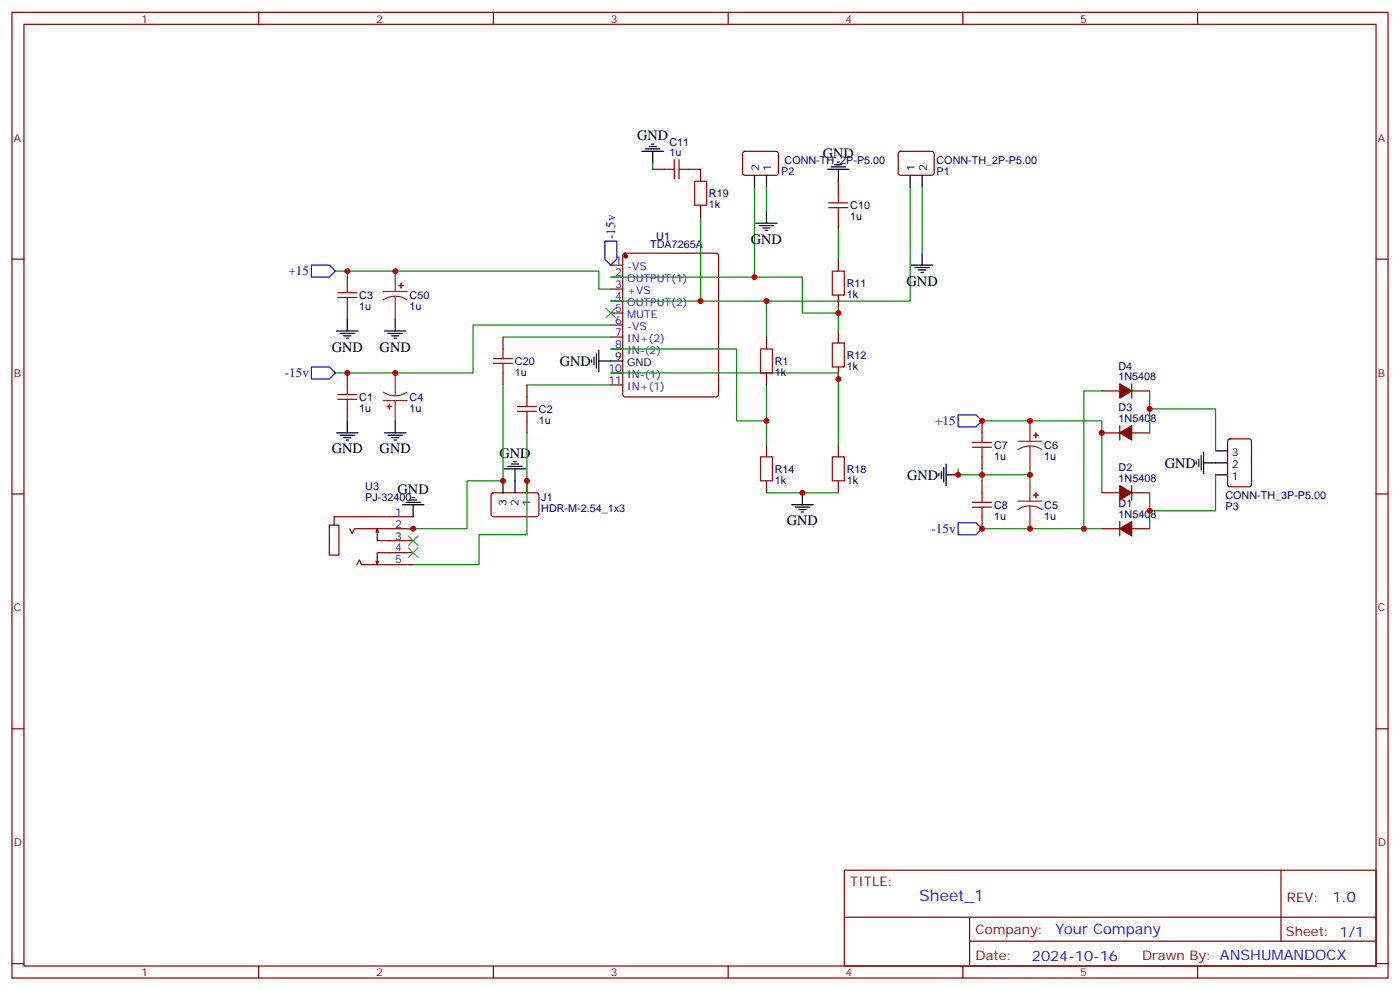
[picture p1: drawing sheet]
<svg xmlns="http://www.w3.org/2000/svg" width="412mm" height="292mm" viewBox="0 0 412 292" stroke-linecap="round" stroke-linejoin="round" font-family="sans-serif">
<g fill="none" stroke="#870000" stroke-width=".35">
<path d="M3.5 3.6h405.4v284.4h-405.4zM7.1 7.2h398.2v277.2h-398.2zM76.2 3.6v3.6M145.3 3.6v3.6M214.5 3.6v3.6M283.6 3.6v3.6M352.8 3.6v3.6M192.3 49.8h3.5M202.8 49.8h3.6v3.6M219 44.8l.4-.2h9.5l.4 .7-.1 5.9-.6 .4-9.4-.1-.5-.6v-5.6zM246.9 53.4v3.5M264.8 44.8l.5-.2h9.4l.5 .7-.1 5.9-.6 .4-9.5-.1-.4-.6v-5.6z"/>
<path d="M3.5 76.3h3.6M102.3 79.8v3.6M179.9 78.1h3.5M183.7 74.7l.4-.2h26.9l.6 .5 .1 41.2-.5 .6-27.1 .1-.6-.5-.1-41.2zM206.4 60.4v3.6M246.9 64v3.5M246.9 76.3v3.5M405.3 76.3h3.6M102.3 90.4v3.5M148.2 99.2v3.6M179.9 81.6h3.5M179.9 85.1h3.5"/>
<path d="M179.9 88.7h3.5M179.9 92.2h3.5M179.9 95.7h3.5M179.9 99.2h3.5M225.8 99.2v3.6M246.9 86.9v3.5M246.9 97.5v3.5M102.3 109.8v3.5M148.2 109.8v3.5M155.2 113.3v3.6M179.9 102.8h3.5M179.9 109.8h3.5"/>
<path d="M179.9 113.3h3.5M225.8 109.8v3.5M246.9 108.1v3.5M324.6 115.1h5.2M333.4 113v4.2M333.4 115.1h5.3M102.3 120.4v3.5M155.2 123.9v3.6M225.8 131v3.5M246.9 131v3.5M289.3 123.9v3.6M289.3 134.5v3.5"/>
<path d="M324.6 127.5h5.2M329.8 125.3v4.3M333.4 127.5h5.3M361.8 129.4l.5-.2h5.6l.7 .5 .1 12.9-.5 .7h-5.9l-.6-.4-.1-13zM3.5 145.5h3.6M97 154.6h2.8v8.8h-2.8zM103 155.7l.7 1.4 .7-1.4h17.3M111.1 155.7v3.5h10.6M111.1 155.7l.4 1M111.1 155.7l-.3 1M121.7 152.2h-23.3v2.4M144.9 145.3l.4-.2 13 .1 .4 .6v5.9l-.7 .5-12.9-.1-.5-.7v-5.6z"/>
<path d="M225.8 141.6v3.5M246.9 141.6v3.5M289.3 141.6v3.5M289.3 152.2v3.5M324.6 155.7h5.2M324.6 145.1h5.2M329.8 153.6v4.2M333.4 155.7h5.3M333.4 143v4.2M333.4 145.1h5.3M405.3 145.5h3.6M105.1 166.3l.7-1.4 .7 1.4h15.2"/>
<path d="M110.8 165.2l.3 1.1M111.5 165.2l-.4 1.1M121.7 162.7h-10.6v3.6M3.5 214.6h3.6M405.3 214.6h3.6M248.7 256.2h156.6v28.2h-156.6zM377.3 256.2v20.9M248.7 270.1h156.5M285.6 277.1h119.6M285.6 270.1v14.1M3.5 283.7h3.6M76.2 284.4v3.6"/>
<path d="M145.3 284.4v3.6M214.5 284.4v3.6M283.6 284.4v3.6M352.8 284.4v3.6M405.3 283.7h3.6"/>
</g>
<g fill="#870000" stroke="#870000" stroke-width=".35">
<path d="M329.8 113l3.6 2.1-3.6 2.1z"/>
<path d="M329.8 127.5l3.6-2.2v4.3z"/>
<path d="M329.8 143l3.6 2.1-3.6 2.1z"/>
<path d="M329.8 155.7l3.6-2.1v4.2z"/>
<circle cx="184.3" cy="75.4" r=".53"/>
</g>
<g fill="none" stroke="#000" stroke-width=".35">
<path d="M189.1 44.6h6.3M190.1 43.9h4.3M191.2 43.1h2.1M191.9 42.4h.7M192.3 44.6v3.5M222.2 51.6v3.5M225.8 51.6v3.5M243.8 49.8h6.3M244.8 49.1h4.3M245.9 48.4h2.1M246.6 47.7h.7M246.9 49.8v3.6"/>
<path d="M268.1 51.6v3.5M271.6 51.6v3.5M222.6 65.7h6.4M223.7 66.4h4.2M224.7 67.1h2.1M225.4 67.8h.7M225.8 62.2v3.5M268.5 78.1h6.3M269.5 78.8h4.3M270.6 79.5h2.1M271.6 74.5v3.6M99.1 97.5h6.4"/>
<path d="M100.2 98.2h4.2M101.2 98.9h2.2M102 99.6h.7M102.3 93.9v3.6M113.2 97.5h6.4M114.3 98.2h4.2M115.4 98.9h2.1M116.1 99.6h.7M116.4 93.9v3.6M271.3 80.2h.7M174.3 105.9v.7M175 105.2v2.2"/>
<path d="M175.7 104.2v4.2M176.4 106.3h7M176.4 103.1v6.4M99.1 127.5h6.4M100.2 128.2h4.2M101.2 128.9h2.2M102 129.6h.7M102.3 123.9v3.6M113.2 127.5h6.4M114.3 128.2h4.2M115.4 128.9h2.1M116.1 129.6h.7"/>
<path d="M116.4 123.9v3.6M148.5 138h6.4M149.6 137.3h4.2M150.6 136.6h2.2M151.3 135.9h.7M151.7 138v7.1M276.6 139.5v.7M277.3 138.7v2.2M278 137.7v4.2M278.7 139.8h3.5M278.7 136.6v6.4M352.4 135.9v.7"/>
<path d="M353.1 135.2v2.1M353.8 134.2v4.2M354.5 136.3h7.1M354.5 133.1v6.4M358.1 139.8h3.5M358.1 132.8h3.5M118.5 148.6h6.4M119.6 147.9h4.2M120.6 147.2h2.2M121.4 146.5h.7M121.7 148.6v3.6M148.2 141.6v3.5"/>
<path d="M155.2 141.6v3.5M233.2 148.6h6.3M234.2 149.3h4.3M235.3 150h2.1M236 150.7h.7M236.4 145.1v3.5"/>
</g>
<path d="M91.7 78.1h5.3l1.8 1.7-1.8 1.8h-5.3zM178.2 71h3.5v5.3l-1.8 1.8-1.7-1.8zM91.7 108.1h5.3l1.8 1.7-1.8 1.8h-5.3zM282.2 122.2h5.3l1.8 1.7-1.8 1.8h-5.3zM282.2 153.9h5.3l1.8 1.8-1.8 1.7h-5.3z" fill="none" stroke="#00f" stroke-width=".35"/>
<g fill="none" stroke="#008700" stroke-width=".35">
<path d="M192.3 48.1v1.7M222.2 55.1v26.5h-42.3M225.8 55.1v7.1M268.1 55.1v33.6h-42.3M271.6 55.1v19.4M98.8 79.8h77.6v5.3h3.5M206.4 64v24.7M246.9 67.5v8.8M148.2 99.2h31.7M179.9 95.7h-40.6v14.1h-40.5M179.9 88.7h45.9v10.5M222.2 81.6h14.2v10.6h10.5"/>
<path d="M246.9 90.4v7.1M148.2 113.3v28.3h-10.6v14.1h-17.7M155.2 113.3h24.7M179.9 109.8h67v21.2M179.9 102.8h37.1v21.1h8.8M225.8 113.3v17.7M324.6 115.1h-5.3v40.6h5.3M338.7 115.1v12.4M155.2 127.5v29.9h-14.1v8.9h-19.4M282.2 138v1.8h21.2M289.3 123.9h35.3v21.2M289.3 138v3.6"/>
<path d="M303.4 138v3.6M338.7 120.4h19.4v12.4M358.1 139.8v10.6h-19.4M225.8 145.1h21.1M289.3 155.7h30M338.7 145.1v10.6"/>
</g>
<g fill="none" stroke="#a10000" stroke-width=".35">
<path d="M195.8 49.8h2.8M198.6 47v5.7M200 49.8h2.8M200 47v5.7M204.6 53.4h3.5v7h-3.5zM244.1 59.7h5.7M246.9 56.9v2.8M244.1 61.1h5.7M245.2 79.8h3.5v7.1h-3.5zM246.9 61.1v2.9M99.5 87.6h5.6M99.5 86.2h5.6"/>
<path d="M102.3 83.4v2.8M102.3 87.6v2.8M99.5 117.6h5.6M99.5 116.2h5.6M102.3 113.3v2.9M102.3 117.6v2.8M145.3 107h5.7M145.3 105.6h5.7M148.2 102.8v2.8M148.2 107v2.8M152.4 119.7h5.6M155.2 116.9v2.8"/>
<path d="M224 102.8h3.5v7h-3.5zM245.2 101h3.5v7.1h-3.5zM152.4 121.1h5.6M155.2 121.1v2.8M224 134.5h3.5v7.1h-3.5zM245.2 134.5h3.5v7.1h-3.5zM286.5 131.7h5.6M286.5 130.3h5.6M289.3 127.5v2.8M289.3 131.7v2.8M286.5 149.3h5.6M286.5 147.9h5.6"/>
<path d="M289.3 145.1v2.8M289.3 149.3v2.9"/>
</g>
<g fill="none" stroke="#8c2424" stroke-width=".35">
<path d="M116.4 79.8v6M112.9 85.8h7M116.4 87.2l-1.8 .3-1.7 .8M116.4 87.2l1.9 .3 1.6 .8M116.4 87.2v6.7M112.9 115.5l1.7 .8 1.8 .2M112.9 117.9h7M116.4 109.8v6.7M116.4 117.9v6M119.9 115.5l-1.6 .8-1.9 .2M299.9 129.9h7M303.4 131.3l-1.9 .3-1.6 .8"/>
<path d="M303.4 131.3l1.8 .3 1.7 .8M303.4 123.9v6M303.4 131.3v6.7M299.9 147.6h7M303.4 149l-1.9 .2-1.6 .8M303.4 149l1.8 .2 1.7 .8M303.4 141.6v6M303.4 149v6.7"/>
</g>
<g fill="#8c2424" stroke="#8c2424" stroke-width=".35">
<path d="M117.5 84.1h1.4z"/>
<path d="M118.1 83.4l.1 1.4z"/>
<path d="M113.9 119.7h1.5z"/>
<path d="M114.7 119v1.4z"/>
<path d="M304.4 128.2h1.5z"/>
<path d="M305.1 127.5l.1 1.4z"/>
<path d="M304.4 145.8h1.5z"/>
<path d="M305.1 145.1l.1 1.4z"/>
</g>
<path d="M178.5 90.8l2.8 2.8M181.3 90.8l-2.8 2.8M120.3 157.8l2.8 2.8M123.1 157.8l-2.8 2.8M120.3 161.3l2.8 2.8M123.1 161.3l-2.8 2.8" fill="none" stroke="#3c3" stroke-width=".35"/>
<g fill="#c00">
<circle cx="236.4" cy="145.1" r=".88"/>
<circle cx="246.9" cy="92.2" r=".88"/>
<circle cx="206.4" cy="88.7" r=".88"/>
<circle cx="225.8" cy="88.7" r=".88"/>
<circle cx="222.3" cy="81.6" r=".88"/>
<circle cx="225.8" cy="123.9" r=".88"/>
<circle cx="246.9" cy="111.6" r=".88"/>
<circle cx="116.4" cy="79.8" r=".88"/>
<circle cx="116.4" cy="109.8" r=".88"/>
<circle cx="121.7" cy="155.7" r=".88"/>
<circle cx="148.2" cy="141.6" r=".88"/>
<circle cx="155.2" cy="141.6" r=".88"/>
<circle cx="338.7" cy="150.4" r=".88"/>
<circle cx="324.6" cy="127.5" r=".88"/>
<circle cx="319.3" cy="155.7" r=".88"/>
<circle cx="289.3" cy="139.8" r=".88"/>
<circle cx="282.2" cy="139.8" r=".88"/>
<circle cx="303.4" cy="139.8" r=".88"/>
<circle cx="102.3" cy="79.8" r=".88"/>
<circle cx="102.3" cy="109.8" r=".88"/>
<circle cx="289.3" cy="123.9" r=".88"/>
<circle cx="289.3" cy="155.7" r=".88"/>
<circle cx="303.4" cy="123.9" r=".88"/>
<circle cx="303.4" cy="155.7" r=".88"/>
<circle cx="338.7" cy="120.4" r=".88"/>
</g>
<text font-size="4.6" fill="#00f" x="270.8" y="265.3">Sheet_1</text>
<g font-size="4.2">
<text x="187.7" y="41.3">GND</text>
<text x="242.4" y="46.5">GND</text>
<text x="221.2" y="71.8">GND</text>
<text x="267.1" y="84.1">GND</text>
<text x="97.7" y="103.5">GND</text>
<text x="111.8" y="103.5">GND</text>
<text x="164.9" y="107.7">GND</text>
<text x="97.7" y="133.5">GND</text>
<text x="111.8" y="133.5">GND</text>
<text x="147.1" y="134.9">GND</text>
<text x="343.1" y="137.7">GND</text>
<text x="267.2" y="141.2">GND</text>
<text x="117.1" y="145.5">GND</text>
<text x="231.8" y="154.7">GND</text>
</g>
<g font-size="4.2" fill="#00f">
<text x="392.5" y="265.5">1.0</text>
<text x="310.9" y="275">Your Company</text>
<text x="304" y="282.9">2024-10-16</text>
</g>
<g font-size="3.9" fill="#00f">
<text x="181.3" y="70.4" transform="rotate(-90 181.3 70.4)">-15v</text>
<text x="85" y="81.1">+15</text>
<text x="83.9" y="111.1">-15v</text>
<text x="275.5" y="125.2">+15</text>
<text x="274.4" y="157">-15v</text>
</g>
<g font-size="3.9" fill="#800">
<text x="250.5" y="260.8">TITLE:</text>
<text x="379.1" y="265.5">REV:</text>
<text x="287.4" y="275">Company:</text>
<text x="378.7" y="275.6">Sheet: 1/1</text>
<text x="287.4" y="282.7">Date:</text>
<text x="336.4" y="282.8">Drawn By: ANSHUMANDOCX</text>
</g>
<g font-size="3.2" fill="#800">
<text x="41.6" y="6.6">1</text>
<text x="110.8" y="6.6">2</text>
<text x="179.9" y="6.6">3</text>
<text x="249.1" y="6.6">4</text>
<text x="318.2" y="6.6">5</text>
<text x="4.1" y="41.7">A</text>
<text x="405.9" y="41.7">A</text>
<text x="4.1" y="110.9">B</text>
<text x="405.9" y="110.9">B</text>
<text x="4.1" y="180">C</text>
<text x="405.9" y="180">C</text>
<text x="4.1" y="249.2">D</text>
<text x="405.9" y="249.2">D</text>
<text x="41.6" y="287.4">1</text>
<text x="110.8" y="287.4">2</text>
<text x="179.9" y="287.4">3</text>
<text x="249.1" y="287.4">4</text>
<text x="318.2" y="287.4">5</text>
</g>
<g font-size="3.2" fill="#000080">
<text x="197.2" y="46">1u</text>
<text x="197.2" y="43">C11</text>
<text x="230.2" y="51.4">P2</text>
<text x="231.1" y="48.3">CONN-TH_2P-P5.00</text>
<text x="275.9" y="48.3">CONN-TH_2P-P5.00</text>
<text x="275.9" y="51.4">P1</text>
<text x="208.8" y="58">R19</text>
<text x="208.8" y="61.3">1k</text>
<text x="250.5" y="64.8">1u</text>
<text x="250.5" y="61.6">C10</text>
<text x="193.3" y="70.7">U1</text>
<text x="191.5" y="73.1">TDA7265A</text>
<text x="105.8" y="88">C3</text>
<text x="120.6" y="88.1">C50</text>
<text x="249.4" y="87.7">1k</text>
<text x="249.4" y="84.5">R11</text>
<text x="105.8" y="91.2">1u</text>
<text x="120.6" y="91.2">1u</text>
<text x="151.7" y="107.4">C20</text>
<text x="228.2" y="107.4">R1</text>
<text x="249.4" y="105.7">R12</text>
<text x="151.7" y="110.7">1u</text>
<text x="228.2" y="110.7">1k</text>
<text x="249.4" y="108.9">1k</text>
<text x="329.5" y="111.9">1N5408</text>
<text x="329.5" y="109">D4</text>
<text x="105.8" y="118">C1</text>
<text x="120.6" y="118.1">C4</text>
<text x="105.8" y="121.2">1u</text>
<text x="120.6" y="121.2">1u</text>
<text x="158.7" y="124.8">1u</text>
<text x="158.7" y="121.5">C2</text>
<text x="329.5" y="124.3">1N5408</text>
<text x="329.5" y="121.1">D3</text>
<text x="292.8" y="135.3">1u</text>
<text x="292.8" y="132.1">C7</text>
<text x="307.6" y="135.3">1u</text>
<text x="307.6" y="132.1">C6</text>
<text x="228.2" y="142.4">1k</text>
<text x="228.2" y="139.2">R14</text>
<text x="249.4" y="142.4">1k</text>
<text x="249.4" y="139.2">R18</text>
<text x="329.5" y="141.9">1N5408</text>
<text x="329.5" y="138.7">D2</text>
<text x="107.6" y="147.6">PJ-32400</text>
<text x="107.6" y="144.4">U3</text>
<text x="159.5" y="147.7">J1</text>
<text x="292.8" y="149.8">C8</text>
<text x="307.6" y="149.8">C5</text>
<text x="329.5" y="149.3">D1</text>
<text x="361" y="146.9">CONN-TH_3P-P5.00</text>
<text x="159.5" y="150.8">HDR-M-2.54_1x3</text>
<text x="292.8" y="153">1u</text>
<text x="307.6" y="153">1u</text>
<text x="329.5" y="152.5">1N5408</text>
<text x="361" y="150.1">P3</text>
</g>
<g font-size="3.2">
<text x="223.7" y="50.3" transform="rotate(-90 223.7 50.3)">2</text>
<text x="227.2" y="50.3" transform="rotate(-90 227.2 50.3)">1</text>
<text x="269.5" y="50.3" transform="rotate(-90 269.5 50.3)">1</text>
<text x="273" y="50.3" transform="rotate(-90 273 50.3)">2</text>
<text x="181.3" y="105.9">9</text>
<text x="184.7" y="107.7">GND</text>
<text x="362.9" y="137.7">2</text>
<text x="362.9" y="134.2">3</text>
<text x="362.9" y="141.2">1</text>
<text x="149.2" y="148.9" transform="rotate(-90 149.2 148.9)">3</text>
<text x="152.8" y="148.9" transform="rotate(-90 152.8 148.9)">2</text>
<text x="156.3" y="148.9" transform="rotate(-90 156.3 148.9)">1</text>
</g>
<g font-size="3.2" fill="#00f">
<text x="181.3" y="77.7">1</text>
<text x="181.3" y="81.2">2</text>
<text x="184.7" y="79.5">-VS</text>
<text x="184.7" y="83">OUTPUT(1)</text>
<text x="181.3" y="84.8">3</text>
<text x="181.3" y="88.3">4</text>
<text x="184.7" y="86.5">+VS</text>
<text x="181.3" y="91.8">5</text>
<text x="181.3" y="95.4">6</text>
<text x="184.7" y="90.1">OUTPUT(2)</text>
<text x="184.7" y="93.6">MUTE</text>
<text x="181.3" y="98.9">7</text>
<text x="184.7" y="97.1">-VS</text>
<text x="184.7" y="100.6">IN+(2)</text>
<text x="181.3" y="102.4">8</text>
<text x="184.7" y="104.2">IN-(2)</text>
<text x="179.2" y="109.5">10</text>
<text x="179.2" y="113">11</text>
<text x="184.7" y="111.2">IN-(1)</text>
<text x="184.7" y="114.8">IN+(1)</text>
<text x="116.4" y="155.3">2</text>
<text x="116.4" y="151.8">1</text>
<text x="116.4" y="158.9">3</text>
<text x="116.4" y="165.9">5</text>
<text x="116.4" y="162.4">4</text>
</g>
</svg>
